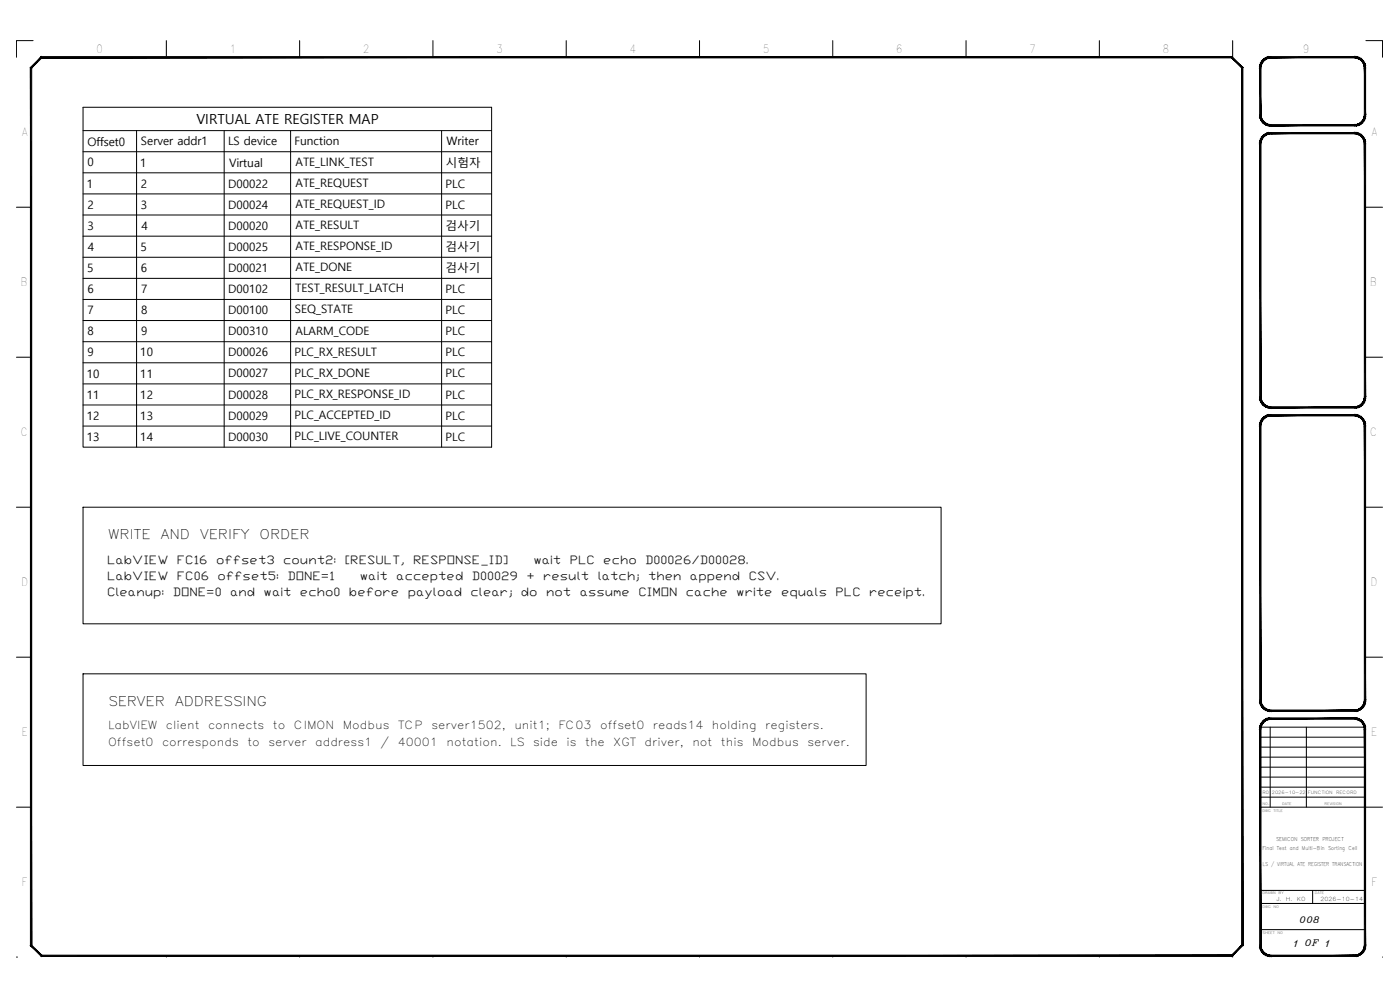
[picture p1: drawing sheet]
<svg xmlns="http://www.w3.org/2000/svg" width="420mm" height="297mm" viewBox="0 0 420 297" stroke-linecap="round" stroke-linejoin="round" font-family="sans-serif">
<g fill="none" stroke="#000" stroke-width=".3">
<path d="M9.9 12.2h-5v5M49.9 12.2v5M89.9 12.2v5M129.9 12.2v5M169.9 12.2v5M209.9 12.2v5M249.9 12.2v5M289.9 12.2v5M329.9 12.2v5M369.9 12.2v5M409.9 12.2h5v5M24.9 32.2h122.6v102h-122.6z"/>
<path d="M24.9 39.2h122.6M41 39.2v95M67.3 39.2v95M87.2 39.2v95M132.5 39.2v95M372.8 20.3v17.6M24.9 45.5h122.6M24.9 51.9h122.6M24.9 58.2h122.6M4.9 62.2h4.4M24.9 64.5h122.6M24.9 70.9h122.6"/>
<path d="M24.9 77.2h122.6M409.9 62.2h5M24.9 83.5h122.6M24.9 89.8h122.6M24.9 96.2h122.6M4.9 107.2h4.4M24.9 102.5h122.6M24.9 108.9h122.6M24.9 115.2h122.6M409.9 107.2h5M24.9 121.5h122.6M24.9 127.8h122.6"/>
<path d="M4.9 152.2h4.4M24.9 152.2h257.5v35h-257.5zM409.9 152.2h5M4.9 197.2h4.4M409.9 197.2h5M24.9 202.2h235v27.5h-235zM378.3 218.2h31.4M381.2 218.2v24M392.1 218.2v24M378.2 239.2h31.4M378.3 236.2h31.3M378.3 233.2h31.3"/>
<path d="M378.3 230.2h31.3M378.3 227.2h31.4M378.3 224.2h31.4M378.3 221.2h31.4M4.9 242.2h4.4M372.8 259.4v24.2M378.2 242.2h31.4M409.9 242.2h5M378.2 278.9h31.4M378.2 271.1h31.4M378.2 267.2h31.4M393.9 267.2v3.9"/>
<path d="M4.9 287.2h.1M49.9 286.8v.4M89.9 286.8v.4M129.9 286.8v.4M169.9 286.8v.4M209.9 286.8v.4M249.9 286.8v.4M289.9 286.8v.4M329.9 286.8v.4M369.9 286.5v.7M414.9 287.2h.1"/>
</g>
<g fill="#000" stroke="#000" stroke-width=".3">
<path d="M380.9 17h.5v.4zM380.9 17v.4h.5zM380.4 17.2l.5-.2v.4zM380.4 17.2l.1 .3 .4-.1zM379.9 17.3l.5-.1 .1 .3zM379.9 17.3l.2 .4 .4-.2zM379.4 17.6l.5-.3 .2 .4zM379.4 17.6l.3 .3 .4-.2zM379 18l.4-.4 .3 .3zM379 18l.3 .2 .4-.3zM379 18l.3 .2-.6 .2zM378.7 18.4l.3 .2 .3-.4zM378.7 18.4l.3 .2-.6 .2zM378.4 18.8l.4 .2 .2-.4zM378.4 18.8l.4 .2-.6 .3zM378.2 19.3l.4 .1 .2-.4zM378.2 19.3l.4 .1-.5 .4zM378.1 19.8l.4 .1 .1-.5zM378.1 19.8l.4 .1-.5 .4zM378.5 19.9l-.5 .4h.4z"/>
<path d="M381.4 17.4h25.1v-.4zM381.4 17h25.1l-25.1 .4z"/>
<path d="M378 34.5h.4l-.3 .5zM378.4 34.5l-.3 .5 .4-.1zM378.1 35l.4-.1-.3 .6zM378.5 34.9l-.3 .6 .4-.1zM378.2 35.5l.4-.1-.2 .6zM378.6 35.4l-.2 .6 .4-.2zM378.4 36l.4-.2-.1 .6zM378.8 35.8l-.1 .6 .3-.2zM378.7 36.4l.3-.2v.6zM379 36.2v.6l.3-.3zM379 36.8l.3-.3 .1 .7zM379.3 36.5l.1 .7 .3-.4zM379.7 36.8l.2 .6-.5-.2zM379.7 36.8l.2 .6 .2-.3zM380.1 37.1l.3 .5-.5-.2zM380.1 37.1l.3 .5 .1-.3zM380.5 37.3l.4 .5-.5-.2zM380.5 37.3l.4 .5v-.4zM380.9 37.4l.5 .4h-.5zM380.9 37.4l.5 .4v-.4z"/>
<path d="M378 20.3l.4 14.2v-14.2zM378 20.3l.4 14.2h-.4z"/>
<path d="M380.9 39.8h.5v.3zM380.9 39.8v.4l.5-.1zM380.4 39.9l.5-.1v.4zM380.4 39.9l.1 .4 .4-.1zM379.9 40.1l.5-.2 .1 .4zM379.9 40.1l.2 .4 .4-.2zM379.4 40.4l.5-.3 .2 .4zM379.4 40.4l.3 .3 .4-.2zM379 40.7l.4-.3 .3 .3zM379 40.7l.3 .3 .4-.3zM379 40.7l.3 .3-.6 .1zM378.7 41.1l.3 .3 .3-.4zM378.7 41.1l.3 .3-.6 .2zM378.4 41.6l.4 .2 .2-.4zM378.4 41.6l.4 .2-.6 .3zM378.2 42.1l.4 .1 .2-.4zM378.2 42.1l.4 .1-.5 .4zM378.1 42.6h.4l.1-.4zM378.1 42.6h.4l-.5 .5zM378.5 42.6l-.5 .5h.4z"/>
<path d="M381.4 37.8h25.1v-.4zM381.4 37.4h25.1l-25.1 .4z"/>
<path d="M406.5 37.4l.5 .4h-.5zM406.5 37.4l.5 .4v-.4zM407 37.4l.5 .2-.5 .2zM407 37.4l.5 .2-.1-.3zM407.4 37.3l.6 .1-.5 .2zM407.4 37.3l.6 .1-.2-.3zM407.8 37.1l.7 .1-.5 .2zM407.8 37.1l.7 .1-.3-.4zM408.2 36.8h.7l-.4 .4zM408.2 36.8h.7l-.3-.3zM408.6 36.5l.6-.1-.3 .4zM408.9 36.2l-.3 .3 .6-.1zM408.9 36.2l.6-.2-.3 .4zM409.1 35.8l-.2 .4 .6-.2zM409.1 35.8l.6-.3-.2 .5zM409.3 35.4l-.2 .4 .6-.3zM409.3 35.4l.5-.4-.1 .5zM409.4 34.9l-.1 .5 .5-.4zM409.8 34.5v.5l-.4-.1zM409.5 34.5l-.1 .4 .4-.4z"/>
<path d="M409.5 20.3l.3 14.2v-14.2zM409.5 20.3l.3 14.2h-.3z"/>
<path d="M409.8 19.8v.5h-.3zM409.4 19.9l.1 .4 .3-.5zM409.7 19.3l.1 .5-.4 .1zM409.3 19.4l.1 .5 .3-.6zM409.5 18.8l.2 .5-.4 .1zM409.1 19l.2 .4 .2-.6zM409.2 18.4l.3 .4-.4 .2zM408.9 18.6l.2 .4 .1-.6zM408.9 18l.3 .4-.3 .2zM408.9 18l-.3 .2 .3 .4zM408.5 17.6l.4 .4-.3 .2zM408.5 17.6l-.3 .3 .4 .3zM408 17.3l.5 .3-.3 .3zM408 17.3l-.2 .4 .4 .2zM407.5 17.2l.5 .1-.2 .4zM407.5 17.2l-.1 .3 .4 .2zM407 17l.5 .2-.1 .3zM407 17v.4l.4 .1zM406.5 17h.5v.4zM406.5 17v.4h.5z"/>
<path d="M378 43.1l.4 76v-76zM378 43.1l.4 76h-.4z"/>
<path d="M381.4 40.1h25.1v-.3zM381.4 39.8h25.1l-25.1 .3z"/>
<path d="M409.5 43.1l.3 76v-76zM409.5 43.1l.3 76h-.3z"/>
<path d="M409.8 42.6v.5h-.3zM409.4 42.6l.1 .5 .3-.5zM409.7 42.1l.1 .5h-.4zM409.3 42.2l.1 .4 .3-.5zM409.5 41.6l.2 .5-.4 .1zM409.1 41.8l.2 .4 .2-.6zM409.2 41.1l.3 .5-.4 .2zM408.9 41.4l.2 .4 .1-.7zM408.9 40.7l.3 .4-.3 .3zM408.9 40.7l-.3 .3 .3 .4zM408.5 40.4l.4 .3-.3 .3zM408.5 40.4l-.3 .3 .4 .3zM408 40.1l.5 .3-.3 .3zM408 40.1l-.2 .4 .4 .2zM407.5 39.9l.5 .2-.2 .4zM407.5 39.9l-.1 .4 .4 .2zM407 39.8l.5 .1-.1 .4zM407 39.8v.4l.4 .1zM406.5 39.8h.5v.4zM406.5 39.8v.3l.5 .1z"/>
<path d="M378 119.1h.4l-.3 .5zM378.4 119.1l-.3 .5h.4zM378.1 119.6h.4l-.3 .5zM378.5 119.6l-.3 .5 .4-.1zM378.2 120.1l.4-.1-.2 .6zM378.6 120l-.2 .6 .4-.2zM378.4 120.6l.4-.2-.1 .7zM378.8 120.4l-.1 .7 .3-.3zM378.7 121.1l.3-.3v.7zM379 120.8v.7l.3-.3zM379 121.5l.3-.3 .1 .6zM379.3 121.2l.1 .6 .3-.3zM379.7 121.5l.2 .6-.5-.3zM379.7 121.5l.2 .6 .2-.4zM380.1 121.7l.3 .6-.5-.2zM380.1 121.7l.3 .6 .1-.4zM380.5 121.9l.4 .5-.5-.1zM380.5 121.9l.4 .5v-.4zM380.9 122l.5 .4h-.5zM380.9 122l.5 .4v-.4z"/>
<path d="M378 127.7l.4 82.4v-82.4zM378 127.7l.4 82.4h-.4z"/>
<path d="M381.4 122v.4l25.1-.4zM381.4 122.4l25.1-.4v.4z"/>
<path d="M381.4 124.4v.4l25.1-.4zM381.4 124.8l25.1-.4v.4z"/>
<path d="M380.9 124.5l.5-.1v.4zM380.9 124.5v.3h.5zM380.4 124.6l.5-.1v.3zM380.4 124.6l.1 .3 .4-.1zM379.9 124.8l.5-.2 .1 .3zM379.9 124.8l.2 .3 .4-.2zM379.4 125l.5-.2 .2 .3zM379.4 125l.3 .4 .4-.3zM379 125.4l.4-.4 .3 .4zM379 125.4l.3 .3 .4-.3zM379 125.4l.3 .3-.6 .1zM378.7 125.8l.3 .2 .3-.3zM378.7 125.8l.3 .2-.6 .2zM378.4 126.2l.4 .2 .2-.4zM378.4 126.2l.4 .2-.6 .3zM378.2 126.7l.4 .1 .2-.4zM378.2 126.7l.4 .1-.5 .4zM378.1 127.2l.4 .1 .1-.5zM378.1 127.2l.4 .1-.5 .4zM378.5 127.3l-.5 .4h.4z"/>
<path d="M406.5 122l.5 .4h-.5zM406.5 122l.5 .4v-.4zM407 122l.5 .3-.5 .1zM407 122l.5 .3-.1-.4zM407.4 121.9l.6 .2-.5 .2zM407.4 121.9l.6 .2-.2-.4zM407.8 121.7l.7 .1-.5 .3zM407.8 121.7l.7 .1-.3-.3zM408.2 121.5h.7l-.4 .3zM408.2 121.5h.7l-.3-.3zM408.6 121.2l.6-.1-.3 .4zM408.9 120.8l-.3 .4 .6-.1zM408.9 120.8l.6-.2-.3 .5zM409.1 120.4l-.2 .4 .6-.2zM409.1 120.4l.6-.3-.2 .5zM409.3 120l-.2 .4 .6-.3zM409.3 120l.5-.4-.1 .5zM409.4 119.6l-.1 .4 .5-.4zM409.8 119.1v.5h-.4zM409.5 119.1l-.1 .5 .4-.5z"/>
<path d="M409.8 127.2v.5h-.3zM409.4 127.3l.1 .4 .3-.5zM409.7 126.7l.1 .5-.4 .1zM409.3 126.8l.1 .5 .3-.6zM409.5 126.2l.2 .5-.4 .1zM409.1 126.4l.2 .4 .2-.6zM409.2 125.8l.3 .4-.4 .2zM408.9 126l.2 .4 .1-.6zM408.9 125.4l.3 .4-.3 .2zM408.9 125.4l-.3 .3 .3 .3zM408.5 125l.4 .4-.3 .3zM408.5 125l-.3 .4 .4 .3zM408 124.8l.5 .2-.3 .4zM408 124.8l-.2 .3 .4 .3zM407.5 124.6l.5 .2-.2 .3zM407.5 124.6l-.1 .3 .4 .2zM407 124.5l.5 .1-.1 .3zM407 124.5v.3l.4 .1zM406.5 124.4l.5 .1v.3zM406.5 124.4v.4h.5z"/>
<path d="M409.5 127.7l.3 82.4v-82.4zM409.5 127.7l.3 82.4h-.3z"/>
<path d="M378 210.1h.4l-.3 .5zM378.4 210.1l-.3 .5h.4zM378.1 210.6h.4l-.3 .5zM378.5 210.6l-.3 .5 .4-.1zM378.2 211.1l.4-.1-.2 .6zM378.6 211l-.2 .6 .4-.2zM378.4 211.6l.4-.2-.1 .7zM378.8 211.4l-.1 .7 .3-.3zM378.7 212.1l.3-.3v.7zM379 211.8v.7l.3-.3zM379 212.5l.3-.3 .1 .6zM379.3 212.2l.1 .6 .3-.3zM379.7 212.5l.2 .6-.5-.3zM379.7 212.5l.2 .6 .2-.4zM380.1 212.7l.3 .6-.5-.2zM380.1 212.7l.3 .6 .1-.4zM380.5 212.9l.4 .5-.5-.1zM380.5 212.9l.4 .5v-.4zM380.9 213l.5 .4h-.5zM380.9 213l.5 .4v-.4z"/>
<path d="M378 218.7l.4 64.9v-64.9zM378 218.7l.4 64.9h-.4z"/>
<path d="M381.4 213v.4l25.1-.4zM381.4 213.4l25.1-.4v.4z"/>
<path d="M381.4 215.4v.4l25.1-.4zM381.4 215.8l25.1-.4v.4z"/>
<path d="M380.9 215.4h.5v.4zM380.9 215.4v.4h.5zM380.4 215.6l.5-.2v.4zM380.4 215.6l.1 .3 .4-.1zM379.9 215.8l.5-.2 .1 .3zM379.9 215.8l.2 .3 .4-.2zM379.4 216l.5-.2 .2 .3zM379.4 216l.3 .4 .4-.3zM379 216.4l.4-.4 .3 .4zM379 216.4l.3 .3 .4-.3zM379 216.4l.3 .3-.6 .1zM378.7 216.8l.3 .2 .3-.3zM378.7 216.8l.3 .2-.6 .2zM378.4 217.2l.4 .2 .2-.4zM378.4 217.2l.4 .2-.6 .3zM378.2 217.7l.4 .1 .2-.4zM378.2 217.7l.4 .1-.5 .4zM378.1 218.2l.4 .1 .1-.5zM378.1 218.2l.4 .1-.5 .4zM378.5 218.3l-.5 .4h.4z"/>
<path d="M406.5 213l.5 .4h-.5zM406.5 213l.5 .4v-.4zM407 213l.5 .3-.5 .1zM407 213l.5 .3-.1-.4zM407.4 212.9l.6 .2-.5 .2zM407.4 212.9l.6 .2-.2-.4zM407.8 212.7l.7 .1-.5 .3zM407.8 212.7l.7 .1-.3-.3zM408.2 212.5h.7l-.4 .3zM408.2 212.5h.7l-.3-.3zM408.6 212.2l.6-.1-.3 .4zM408.9 211.8l-.3 .4 .6-.1zM408.9 211.8l.6-.2-.3 .5zM409.1 211.4l-.2 .4 .6-.2zM409.1 211.4l.6-.3-.2 .5zM409.3 211l-.2 .4 .6-.3zM409.3 211l.5-.4-.1 .5zM409.4 210.6l-.1 .4 .5-.4zM409.8 210.1v.5h-.4zM409.5 210.1l-.1 .5 .4-.5z"/>
<path d="M409.8 218.2v.5h-.3zM409.4 218.3l.1 .4 .3-.5zM409.7 217.7l.1 .5-.4 .1zM409.3 217.8l.1 .5 .3-.6zM409.5 217.2l.2 .5-.4 .1zM409.1 217.4l.2 .4 .2-.6zM409.2 216.8l.3 .4-.4 .2zM408.9 217l.2 .4 .1-.6zM408.9 216.4l.3 .4-.3 .2zM408.9 216.4l-.3 .3 .3 .3zM408.5 216l.4 .4-.3 .3zM408.5 216l-.3 .4 .4 .3zM408 215.8l.5 .2-.3 .4zM408 215.8l-.2 .3 .4 .3zM407.5 215.6l.5 .2-.2 .3zM407.5 215.6l-.1 .3 .4 .2zM407 215.4l.5 .2-.1 .3zM407 215.4v.4l.4 .1zM406.5 215.4h.5v.4zM406.5 215.4v.4h.5z"/>
<path d="M409.5 218.7l.3 64.9v-64.9zM409.5 218.7l.3 64.9h-.3z"/>
<path d="M372.6 20.4v263.2l.4 .1zM372.6 20.4l.4-.2v263.5zM369.6 17.4l3 3 .4-.2zM369.8 17l3.2 3.2-3.4-2.8zM12.5 17.4h357.1l.2-.4zM12.4 17h357.4l-357.3 .4zM12.4 17l-2.9 3.4 3-3zM12.4 17l-2.9 3.4-.4-.2zM9.1 20.2l.4 263.4v-263.2zM9.1 20.2l.4 263.4-.4 .1zM9.1 283.7l3.4 2.9-3-3zM9.1 283.7l3.4 2.9-.1 .4zM12.5 286.6l-.1 .4 357.2-.4zM12.4 287l357.2-.4 .2 .4zM369.6 286.6l.2 .4 2.8-3.4zM372.6 283.6l.4 .1-3.2 3.3z"/>
<path d="M378 283.6h.4l-.3 .6zM378.4 283.6l-.3 .6 .4-.1zM378.1 284.2l.4-.1-.3 .6zM378.5 284.1l-.3 .6 .4-.1zM378.2 284.7l.4-.1-.2 .6zM378.6 284.6l-.2 .6 .4-.2zM378.4 285.2l.4-.2-.1 .6zM378.8 285l-.1 .6 .3-.2zM378.7 285.6l.3-.2v.6zM379 285.4v.6l.3-.3zM379 286l.3-.3 .1 .6zM379.3 285.7l.1 .6 .3-.3zM379.7 286l.2 .6-.5-.3zM379.7 286l.2 .6 .2-.3zM380.1 286.3l.3 .5-.5-.2zM380.1 286.3l.3 .5 .1-.4zM380.5 286.4l.4 .5-.5-.1zM380.5 286.4l.4 .5v-.4zM380.9 286.5l.5 .5-.5-.1zM380.9 286.5l.5 .5v-.4z"/>
<path d="M381.4 286.6v.4l25.1-.4zM381.4 287l25.1-.4v.4z"/>
<path d="M406.5 286.6l.5 .3-.5 .1zM406.5 286.6l.5 .3v-.4zM407 286.5l.5 .3-.5 .1zM407 286.5l.5 .3-.1-.4zM407.4 286.4l.6 .2-.5 .2zM407.4 286.4l.6 .2-.2-.3zM407.8 286.3h.7l-.5 .3zM407.8 286.3h.7l-.3-.3zM408.2 286h.7l-.4 .3zM408.2 286h.7l-.3-.3zM408.6 285.7l.6-.1-.3 .4zM408.9 285.4l-.3 .3 .6-.1zM408.9 285.4l.6-.2-.3 .4zM409.1 285l-.2 .4 .6-.2zM409.1 285l.6-.3-.2 .5zM409.3 284.6l-.2 .4 .6-.3zM409.3 284.6l.5-.4-.1 .5zM409.4 284.1l-.1 .5 .5-.4zM409.8 283.6v.6l-.4-.1zM409.5 283.6l-.1 .5 .4-.5z"/>
</g>
<text font-size="4.2" x="59" y="37.2">VIRTUAL ATE REGISTER MAP</text>
<g font-size="4">
<text x="32.4" y="161.7">WRITE</text>
<text x="48.2" y="161.7">AND</text>
<text x="60.1" y="161.7">VERIFY</text>
<text x="77.9" y="161.7">ORDER</text>
<text x="32.4" y="211.8">SERVER</text>
<text x="52.5" y="211.8">ADDRESSING</text>
</g>
<g font-size="3.5">
<text x="26.3" y="43.7">Offset0</text>
<text x="42.3" y="43.6">Server addr1</text>
<text x="68.4" y="43.6">LS device</text>
<text x="88.4" y="43.6">Function</text>
<text x="134" y="43.6">Writer</text>
<text x="26.3" y="49.9">0</text>
<text x="42.1" y="50">1</text>
<text x="68.7" y="50">Virtual</text>
<text x="88.7" y="49.7">ATE_LINK_TEST</text>
<text x="133.8" y="50">시험자</text>
<text x="26.1" y="56.3">1</text>
<text x="42.3" y="56.3">2</text>
<text x="68.4" y="56.3">D00022</text>
<text x="88.7" y="56">ATE_REQUEST</text>
<text x="133.7" y="56.3">PLC</text>
<text x="26.2" y="62.6">2</text>
<text x="42.3" y="62.6">3</text>
<text x="68.4" y="62.6">D00024</text>
<text x="88.7" y="62.3">ATE_REQUEST_ID</text>
<text x="133.7" y="62.6">PLC</text>
<text x="26.2" y="68.9">3</text>
<text x="42.4" y="68.9">4</text>
<text x="68.4" y="68.9">D00020</text>
<text x="88.7" y="68.7">ATE_RESULT</text>
<text x="133.7" y="69">검사기</text>
<text x="26.4" y="75.3">4</text>
<text x="42.2" y="75.2">5</text>
<text x="68.4" y="75.3">D00025</text>
<text x="88.7" y="75">ATE_RESPONSE_ID</text>
<text x="133.7" y="75.3">검사기</text>
<text x="26.1" y="81.6">5</text>
<text x="42.3" y="81.6">6</text>
<text x="68.4" y="81.6">D00021</text>
<text x="88.7" y="81.4">ATE_DONE</text>
<text x="133.7" y="81.7">검사기</text>
<text x="26.2" y="87.9">6</text>
<text x="42.3" y="87.9">7</text>
<text x="68.4" y="87.9">D00102</text>
<text x="88.6" y="87.7">TEST_RESULT_LATCH</text>
<text x="133.7" y="87.9">PLC</text>
<text x="26.3" y="94.3">7</text>
<text x="42.3" y="94.3">8</text>
<text x="68.4" y="94.3">D00100</text>
<text x="88.5" y="94">SEQ_STATE</text>
<text x="133.7" y="94.3">PLC</text>
<text x="26.3" y="100.6">8</text>
<text x="42.3" y="100.6">9</text>
<text x="68.4" y="100.6">D00310</text>
<text x="88.7" y="100.4">ALARM_CODE</text>
<text x="133.7" y="100.6">PLC</text>
<text x="26.3" y="106.9">9</text>
<text x="42.1" y="106.9">10</text>
<text x="68.4" y="106.9">D00026</text>
<text x="88.4" y="106.7">PLC_RX_RESULT</text>
<text x="133.7" y="106.9">PLC</text>
<text x="26.1" y="113.3">10</text>
<text x="42.1" y="113.3">11</text>
<text x="68.4" y="113.3">D00027</text>
<text x="88.4" y="113">PLC_RX_DONE</text>
<text x="133.7" y="113.3">PLC</text>
<text x="26.1" y="119.6">11</text>
<text x="42.1" y="119.6">12</text>
<text x="68.4" y="119.6">D00028</text>
<text x="88.4" y="119.4">PLC_RX_RESPONSE_ID</text>
<text x="133.7" y="119.6">PLC</text>
<text x="26.1" y="126">12</text>
<text x="42.1" y="125.9">13</text>
<text x="68.4" y="125.9">D00029</text>
<text x="88.4" y="125.7">PLC_ACCEPTED_ID</text>
<text x="133.7" y="125.9">PLC</text>
<text x="26.1" y="132.3">13</text>
<text x="42.1" y="132.3">14</text>
<text x="68.4" y="132.3">D00030</text>
<text x="88.4" y="132">PLC_LIVE_COUNTER</text>
<text x="133.7" y="132.3">PLC</text>
<text x="32.1" y="169.3">LabVIEW</text>
<text x="32.1" y="173.9">LabVIEW</text>
<text x="53.1" y="169.3">FC16</text>
<text x="53.1" y="173.9">FC06</text>
<text x="64.8" y="169.3">offset3</text>
<text x="65.3" y="173.9">offset5:</text>
<text x="85" y="169.3">count2:</text>
<text x="86.3" y="173.9">DONE=1</text>
<text x="103.1" y="173.9">→ wait</text>
<text x="103.5" y="169.3">[RESULT,</text>
<text x="118.9" y="173.9">accepted</text>
<text x="124" y="169.3">RESPONSE_ID]</text>
<text x="141.6" y="173.9">D00029</text>
<text x="155.1" y="169.3">→ wait</text>
<text x="158" y="173.9">+</text>
<text x="163" y="173.9">result</text>
<text x="171" y="169.3">PLC</text>
<text x="179.4" y="173.9">latch;</text>
<text x="181.1" y="169.3">echo</text>
<text x="193.6" y="169.3">D00026/D00028.</text>
<text x="194.5" y="173.9">then</text>
<text x="207.1" y="173.9">append</text>
<text x="224.7" y="173.9">CSV.</text>
<text x="32.1" y="178.9">Cleanup:</text>
<text x="51.8" y="178.9">DONE=0</text>
<text x="69" y="178.9">and</text>
<text x="79.1" y="178.9">wait</text>
<text x="90" y="178.9">echo0</text>
<text x="104.7" y="178.9">before</text>
<text x="122.3" y="178.9">payload</text>
<text x="141.2" y="178.9">clear;</text>
<text x="156.3" y="178.9">do</text>
<text x="163.9" y="178.9">not</text>
<text x="174" y="178.9">assume</text>
<text x="191.6" y="178.9">CIMON</text>
<text x="205.9" y="178.9">cache</text>
<text x="221" y="178.9">write</text>
<text x="234.4" y="178.9">equals</text>
<text x="250.8" y="178.9">PLC</text>
<text x="260.8" y="178.9">receipt.</text>
</g>
<g font-size="3.4">
<text x="29" y="15.9">0</text>
<text x="69.2" y="15.9">1</text>
<text x="109" y="15.9">2</text>
<text x="149" y="15.9">3</text>
<text x="189" y="16">4</text>
<text x="229" y="15.9">5</text>
<text x="269" y="15.9">6</text>
<text x="309" y="15.9">7</text>
<text x="349" y="15.9">8</text>
<text x="391" y="15.9">9</text>
<text x="6.4" y="40.9">A</text>
<text x="411.4" y="40.9">A</text>
<text x="6.3" y="85.9">B</text>
<text x="411.3" y="85.9">B</text>
<text x="6.3" y="130.9">C</text>
<text x="411.3" y="130.9">C</text>
<text x="6.4" y="175.9">D</text>
<text x="411.4" y="175.9">D</text>
<text x="6.5" y="220.9">E</text>
<text x="32.4" y="218.8">LabVIEW</text>
<text x="49.8" y="218.8">client</text>
<text x="62.4" y="218.8">connects</text>
<text x="81.9" y="218.8">to</text>
<text x="88.2" y="218.8">CIMON</text>
<text x="102.8" y="218.8">Modbus</text>
<text x="119.5" y="218.8">TCP</text>
<text x="129.5" y="218.8">server1502,</text>
<text x="154.4" y="218.8">unit1;</text>
<text x="167.6" y="218.8">FC03</text>
<text x="180.1" y="218.8">offset0</text>
<text x="195.9" y="218.8">reads14</text>
<text x="213.7" y="218.8">holding</text>
<text x="229.6" y="218.8">registers.</text>
<text x="411.5" y="220.9">E</text>
<text x="32.4" y="223.9">Offset0</text>
<text x="48.6" y="223.9">corresponds</text>
<text x="74.2" y="223.9">to</text>
<text x="80.5" y="223.9">server</text>
<text x="94.6" y="223.9">address1</text>
<text x="114.2" y="223.9">/</text>
<text x="119.4" y="223.9">40001</text>
<text x="134" y="223.9">notation.</text>
<text x="153.1" y="223.9">LS</text>
<text x="160" y="223.9">side</text>
<text x="170" y="223.9">is</text>
<text x="175.6" y="223.9">the</text>
<text x="184.1" y="223.9">XGT</text>
<text x="193.5" y="223.9">driver,</text>
<text x="207.8" y="223.9">not</text>
<text x="216.4" y="223.9">this</text>
<text x="225.7" y="223.9">Modbus</text>
<text x="242.3" y="223.9">server.</text>
<text x="6.6" y="265.9">F</text>
<text x="411.6" y="265.9">F</text>
</g>
<g font-size="2.7">
<text x="390.1" y="276.8">008</text>
<text x="388.4" y="284">1</text>
<text x="391.7" y="283.9">OF</text>
<text x="397.9" y="284">1</text>
</g>
<g font-size="1.7">
<text x="383.1" y="270.3">J.</text>
<text x="385.9" y="270.3">H.</text>
<text x="389.2" y="270.3">KO</text>
<text x="396.3" y="270.3">2026-10-14</text>
</g>
<g font-size="1.6">
<text x="378.9" y="254.9">Final Test and Multi-Bin Sorting Cell</text>
<text x="383" y="252.4">SEMICON SORTER PROJECT</text>
<text x="379" y="260">LS / VIRTUAL ATE REGISTER TRANSACTION</text>
</g>
<g font-size="1.3">
<text x="378.8" y="238.1">R0</text>
<text x="381.7" y="238.1">2026-10-22</text>
<text x="392.5" y="238.2">FUNCTION</text>
<text x="401" y="238.2">RECORD</text>
</g>
<g font-size="1.1">
<text x="378.9" y="243.5">DWG</text>
<text x="378.9" y="241.5">NO.</text>
<text x="382.2" y="243.5">TITLE</text>
<text x="384.8" y="241.5">DATE</text>
<text x="397.5" y="241.5">REVISION</text>
<text x="378.9" y="268.3">DRAWN</text>
<text x="383.7" y="268.3">BY</text>
<text x="394.6" y="268.3">DATE</text>
<text x="378.9" y="272.5">DWG</text>
<text x="382.2" y="272.5">NO</text>
<text x="378.9" y="280.2">SHEET</text>
<text x="383.4" y="280.2">NO</text>
</g>
</svg>
